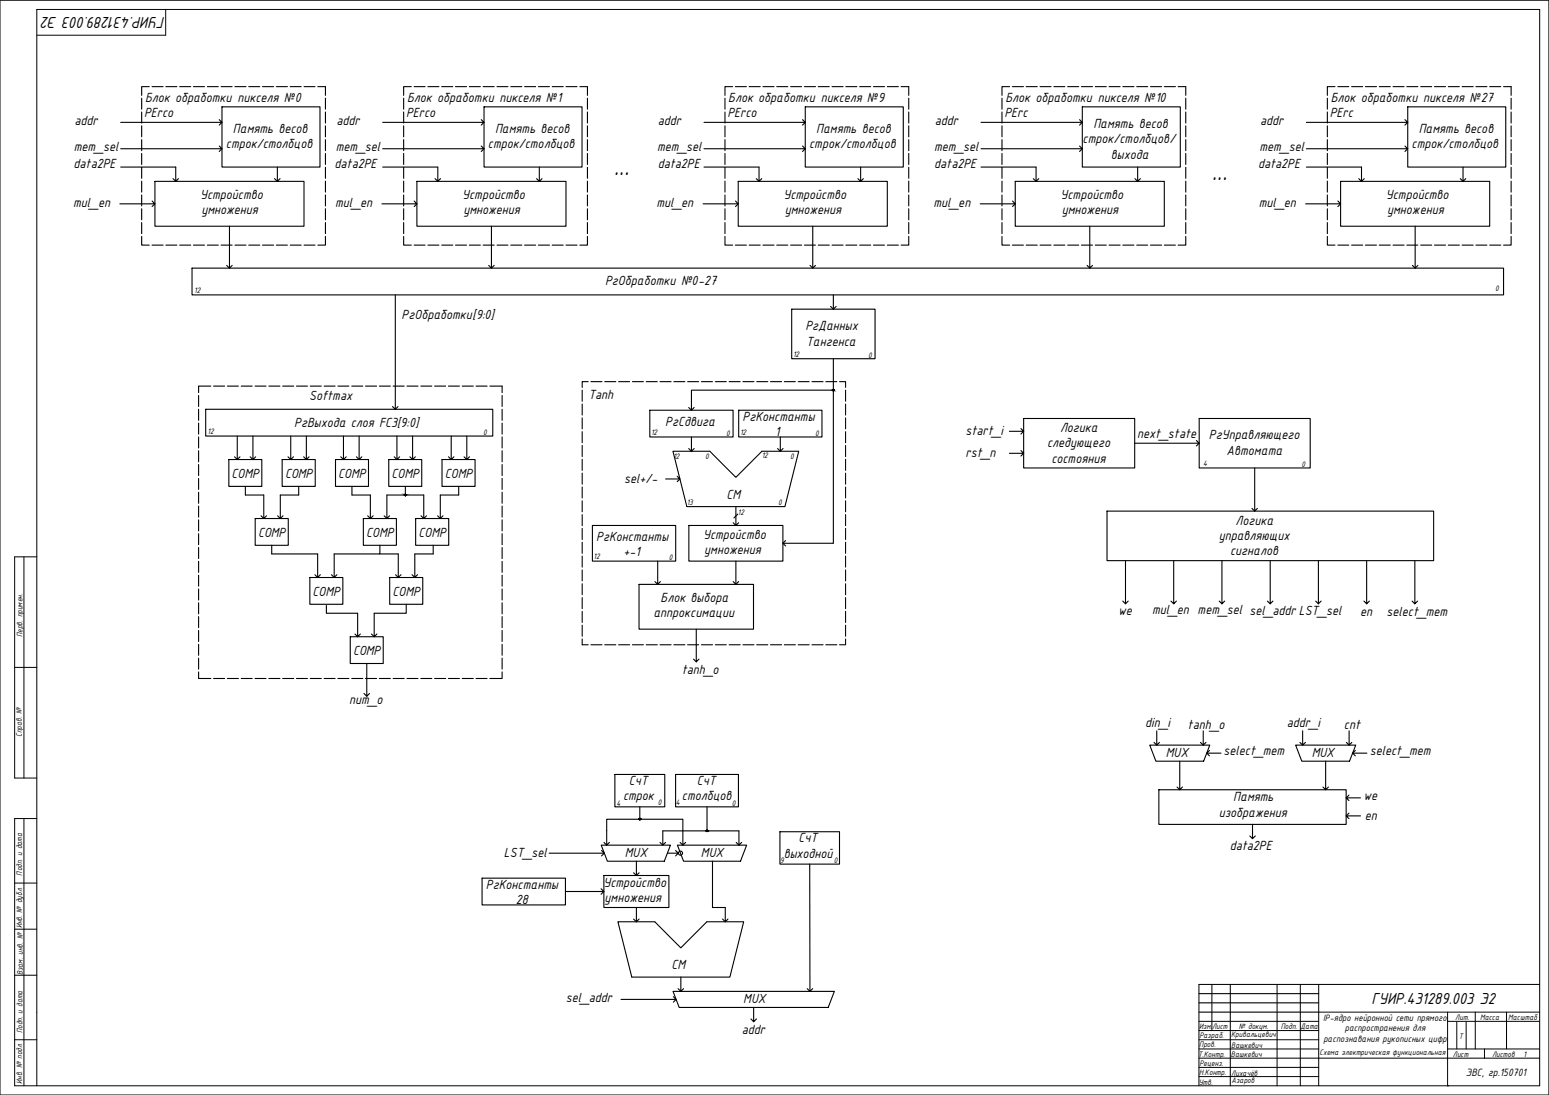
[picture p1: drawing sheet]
<svg xmlns="http://www.w3.org/2000/svg" width="841mm" height="594mm" viewBox="0 0 841 594" stroke-linecap="round" stroke-linejoin="round" font-family="sans-serif">
<!-- layer: KONTUR -->
<path d="M0 0h841v594h-841z" fill="none" stroke="#000" stroke-width=".54"/>
<g fill="none" stroke="#000" stroke-width=".54">
<path d="M90 5v14h-70M13 302v120M20 302h-12v120h12M8 362h12M13 444v145M20 444h-12v145h828v-584h-816v584M8 479h12M8 504h12M8 529h12M658 534v25M668 534v55M693 534v55"/>
<path d="M706 534v55M716 534v55M836 534h-185v55M716 549h120M786 549v40M786 554h50M801 549v20M818 549v20M8 564h12M716 574h120M786 569h50M806 569v5"/>
</g>
<path d="M791 554v15M796 554v15M651 574h65M651 569h65M651 579h65M651 564h65M651 584h65" fill="none" stroke="#000" stroke-width=".54"/>
<!-- layer: 0 -->
<circle cx="786" cy="589" r=".3" fill="#000"/>
<path d="M651 559h65M651 554h65" fill="none" stroke="#000" stroke-width=".54"/>
<g fill="none" stroke="#000" stroke-width=".59">
<path d="M77 53v6M81 47h-4v5M83 47h6M90 47h6M98 47h6M105 47h6M113 47h6M120 47h6M121 58h53v33h-53zM128 47h6M135 47h6M143 47h6"/>
<path d="M150 47h6M158 47h6M165 47h6M173 47h4v5M177 53v6M219 53v6M223 47h-4v5M225 47h6M232 47h6M240 47h6M247 47h6M255 47h6"/>
<path d="M262 47h6M263 58h53v33h-53zM270 47h6M277 47h6M285 47h6M292 47h6M300 47h6M307 47h6M315 47h4v5M319 53v6M394 53v6M398 47h-4v5"/>
<path d="M399 47h6M407 47h6M414 47h6M422 47h6M429 47h6M437 47h6M437 58h53v33h-53zM444 47h6M452 47h6M459 47h6M467 47h6M474 47h6"/>
<path d="M482 47h6M489 47h4v5M493 53v6M544 53v6M548 47h-4v5M550 47h6M557 47h6M565 47h6M572 47h6M580 47h6M587 47h6M588 58h53v33h-53z"/>
<path d="M595 47h6M602 47h6M610 47h6M617 47h6M625 47h6M632 47h6M640 47h4v5M644 53v6M721 53v6M725 47h-4v5M726 47h6M734 47h6"/>
<path d="M741 47h6M749 47h6M756 47h6M764 47h6M764 58h54v33h-54zM771 47h6M779 47h6M786 47h6M794 47h6M801 47h6M809 47h6M816 47h4v5"/>
<path d="M820 53v6M77 61v6M77 68v6M77 76v6M119 65l2 1h-55M119 79l2 2h-55M121 66l-2 2M177 61v6M177 68v6M177 76v6M219 61v6M219 68v6"/>
<path d="M219 76v6M261 65l2 1h-55M261 79l2 2h-55M263 66l-2 2M319 61v6M319 68v6M319 76v6M394 61v6M394 68v6M394 76v6M436 65l1 1h-55M436 79l1 2h-55"/>
<path d="M437 66l-1 2M493 61v6M493 68v6M493 76v6M544 61v6M544 68v6M544 76v6M586 65l2 1h-55M586 79l2 2h-55M588 66l-2 2M644 61v6M644 68v6"/>
<path d="M644 76v6M721 61v6M721 68v6M721 76v6M763 65l1 1h-55M763 79l1 2h-55M764 66l-1 2M820 61v6M820 68v6M820 76v6M66 91h29v7l2-1M77 83v6"/>
<path d="M77 91v6M77 98v6M84 98h81v25h-81zM94 97l1 1M121 81l-2 1M149 97l2 1M151 91v7l1-1M177 83v6M177 91v6M177 98v6M208 91h30v7l1-1M219 83v6"/>
<path d="M219 91v6M219 98v6M226 98h81v25h-81zM236 97l2 1M263 81l-2 1M291 97l2 1M293 91v7l1-1M319 83v6M319 91v6M319 98v6M382 91h30v7l2-1M394 83v6"/>
<path d="M394 91v6M394 98v6M401 98h81v25h-81zM411 97l1 1M437 81l-1 1M466 97l1 1M467 91v7l2-1M493 83v6M493 91v6M493 98v6M533 91h30v7l1-1M544 83v6"/>
<path d="M544 91v6M544 98v6M551 98h81v25h-81zM561 97l2 1M588 81l-2 1M616 97l2 1M618 91v7l1-1M644 83v6M644 91v6M644 98v6M709 91h30v7l2-1M721 83v6"/>
<path d="M721 91v6M721 98v6M728 98h81v25h-81zM738 97l1 1M764 81l-1 1M793 97l1 1M794 91v7l2-1M820 83v6M820 91v6M820 98v6M77 106v6M77 113v6"/>
<path d="M83 109l1 2h-19M84 111l-1 1M177 106v6M177 113v6M219 106v6M219 113v6M225 109l1 2h-19M226 111l-1 1M319 106v6M319 113v6M394 106v6M394 113v6"/>
<path d="M399 109l2 2h-19M401 111l-2 1M493 106v6M493 113v6M544 106v6M544 113v6M550 109l1 2h-19M551 111l-1 1M644 106v6M644 113v6M721 106v6M721 113v6"/>
<path d="M726 109l2 2h-19M728 111l-2 1M820 106v6M820 113v6M77 128v5h4M77 121v6M83 133h6M90 133h6M98 133h6M105 133h6M113 133h6M120 133h6"/>
<path d="M125 123v22l1-1M128 133h6M135 133h6M143 133h6M150 133h6M158 133h6M165 133h6M177 128v5h-4M177 121v6M219 128v5h4M219 121v6M225 133h6"/>
<path d="M232 133h6M240 133h6M247 133h6M255 133h6M262 133h6M267 123v22l1-1M270 133h6M277 133h6M285 133h6M292 133h6M300 133h6M307 133h6"/>
<path d="M319 128v5h-4M319 121v6M394 128v5h4M394 121v6M399 133h6M407 133h6M414 133h6M422 133h6M429 133h6M437 133h6M441 123v22l2-1M444 133h6"/>
<path d="M452 133h6M459 133h6M467 133h6M474 133h6M482 133h6M493 128v5h-4M493 121v6M544 128v5h4M544 121v6M550 133h6M557 133h6M565 133h6"/>
<path d="M572 133h6M580 133h6M587 133h6M592 123v22l1-1M595 133h6M602 133h6M610 133h6M617 133h6M625 133h6M632 133h6M644 128v5h-4M644 121v6"/>
<path d="M721 128v5h4M721 121v6M726 133h6M734 133h6M741 133h6M749 133h6M756 133h6M764 133h6M768 123v22l2-1M771 133h6M779 133h6M786 133h6"/>
<path d="M794 133h6M801 133h6M809 133h6M820 128v5h-4M820 121v6M104 145h712v15h-712zM123 144l2 1M215 160v62l1-1M265 144l2 1M440 144l1 1M452 160v8l2-2M590 144l2 1"/>
<path d="M767 144l1 1M430 168h45v27h-45zM451 166l1 2M452 195v100h-27l2 1M108 215v6M114 209h-6v4M116 209h6M123 209h6M131 209h6M138 209h6M146 209h6M153 209h6"/>
<path d="M161 209h6M168 209h6M176 209h6M183 209h6M191 209h6M198 209h6M206 209h6M213 209h6M221 209h6M228 209h6M236 209h6M243 209h6"/>
<path d="M251 209h6M258 209h6M266 209h7v4M273 215v6M316 212v6M316 219v6M319 207h-3v3M321 207h6M328 207h6M336 207h6M343 207h6M351 207h6"/>
<path d="M358 207h6M366 207h6M373 207h6M381 207h6M388 207h6M396 207h6M403 207h6M411 207h6M418 207h6M426 207h6M433 207h6M441 207h6"/>
<path d="M448 207h6M452 212h-77v11l2-2M456 207h3v3M459 212v6M459 219v6M108 222v6M108 230v6M108 237v6M112 222h156v15h-156zM129 237v12l1-1M137 237v12l2-1M158 237v12l1-1"/>
<path d="M166 237v12l2-1M186 237v12l2-1M195 237v12l1-1M213 221l2 1M216 237v12l1-1M224 237v12l2-1M245 237v12l1-1M253 237v12l2-1M273 222v6M273 230v6M273 237v6M316 227v6"/>
<path d="M316 234v6M353 223h45v14h-45zM374 221l1 2M375 237v8l2-2M401 223h45v14h-45zM424 237v8l1-2M459 227v6M459 234v6M554 233l2 1h-8M556 227h60v27h-60zM556 234l-2 1M650 239l1 1h-35"/>
<path d="M651 227h60v27h-60zM108 245v6M108 252v6M108 260v6M124 249h18v15h-18zM127 248l2 1M136 248l1 1M153 249h18v15h-18zM156 248l2 1M165 248l1 1M182 249h18v15h-18zM185 248l1 1"/>
<path d="M194 248l1 1M211 249h18v15h-18zM214 248l2 1M223 248l1 1M240 249h18v15h-18zM244 248l1 1M252 248l1 1M273 245v6M273 252v6M273 260v6M316 242v6M316 249v6"/>
<path d="M316 257v6M365 245h20l15 14 14-14h20l-8 30h-53zM368 258l1 2h-8M369 260l-1 1M374 243l1 2M422 243l2 2M459 242v6M459 249v6M459 257v6M554 244l2 2h-8M556 246l-2 1M651 240l-1 2"/>
<path d="M681 254v23l2-1M108 267v6M108 275v6M133 264v5h10v12l2-1M142 280l1 1M151 280l1 1M162 264v5h-10v12l2-1M191 264v5h10v12l2-1M200 280l1 1M209 280l1 1M212 280l-2 1v-12h20v12l2-1M220 264v5"/>
<path d="M229 280l1 1M238 280l1 1M249 264v5h-10v12l2-1M273 267v6M273 275v6M316 264v6M316 272v6M316 279v6M400 275v10l1-1M401 279l-3 2M459 264v6M459 272v6"/>
<path d="M459 279v6M601 277h177v27h-177zM680 276l1 1M108 282v6M108 290v6M108 297v6M139 281h18v15h-18zM148 296v5h24v12l2-1M197 281h18v15h-18zM206 296v5h-25v12l2-1M226 281h18v15h-18zM235 296v5h-10v12l2-1"/>
<path d="M273 282v6M273 290v6M273 297v6M316 287v6M316 294v6M322 285h45v19h-45zM374 285h51v19h-51zM398 284l2 1M427 293l-2 2M459 287v6M459 294v6M108 305v6"/>
<path d="M108 312v6M108 320v6M168 313h18v15h-18zM171 312l1 1M180 312l1 1M206 301h10v12l2-1M212 313h18v15h-18zM215 312l1 1M224 312l1 1M273 305v6M273 312v6M273 320v6"/>
<path d="M316 302v6M316 309v6M316 317v6M347 317h62v24h-62zM356 316l1 1M357 304v13l2-1M398 316l2 1 1-1M400 304v13M459 302v6M459 309v6M459 317v6M611 304v24l2-2"/>
<path d="M637 304v24l2-2M663 304v24l2-2M690 304v24l1-2M716 304v24l1-2M742 304v24l2-2M768 304v24l2-2M108 327v6M108 335v6M177 328v5h17v12l2-1M221 328v5h-18v12l2-1M273 327v6M273 335v6"/>
<path d="M316 324v6M316 332v6M316 339v6M459 324v6M459 332v6M459 339v6M610 326l1 2M636 326l1 2M662 326l1 2M688 326l2 2M714 326l2 2M741 326l1 2"/>
<path d="M767 326l1 2M108 342v6M108 350v6M108 357v6M190 345h18v15h-18zM193 344l1 1M199 360v18l2-2M202 344l1 1M273 342v6M273 350v6M273 357v6M316 347v3h3"/>
<path d="M321 350h6M328 350h6M336 350h6M343 350h6M351 350h6M358 350h6M366 350h6M373 350h6M377 358l1 1M378 341v18l2-1M381 350h6M388 350h6"/>
<path d="M396 350h6M403 350h6M411 350h6M418 350h6M426 350h6M433 350h6M441 350h6M448 350h6M459 347v3h-3M108 365v3h6M116 368h6M123 368h6"/>
<path d="M131 368h6M138 368h6M146 368h6M153 368h6M161 368h6M168 368h6M176 368h6M183 368h6M191 368h6M198 376l1 2M198 368h6M206 368h6"/>
<path d="M213 368h6M221 368h6M228 368h6M236 368h6M243 368h6M251 368h6M258 368h6M273 365v3h-7M628 397v7l2-1M653 397v7l2-1M707 397v7l2-1M732 397v7l2-1"/>
<path d="M624 404h33l-4 9h-25zM627 403l1 1M641 413v15l1-1M652 403l1 1M657 407l-2 2M663 409h-8l2 1M703 404h33l-3 9h-26zM706 403l1 1M720 413v15l1-1M731 403l1 1M736 407l-2 2M742 409h-8l2 1"/>
<path d="M334 420h27v18h-27zM347 438v6h-18v15l2-2M367 420h34v18h-34zM384 438v13h-24v8l1-2M629 428h102v19h-102zM639 427l2 1M718 427l2 1M732 431l-1 2M739 433h-8l1 1M326 459h38l-3 8h-31zM328 457l1 2M347 444h24v15l1-2"/>
<path d="M358 457l2 2M368 459h37l-3 8h-31zM369 457l2 2M384 451h17v8l2-2M400 457l1 2M423 451h33v18h-33zM679 454l1 1M680 447v8l2-1M732 441l-1 2M739 443h-8l1 1M262 476h45v15h-45zM327 461l1 2h-30"/>
<path d="M328 475h35v17h-35zM328 463l-1 1M344 474l2 1M346 467v8l1-1M367 461l1 2h-6M368 463l-1 1M387 467v25h7v8l1-1M440 469v69M326 482l2 2h-21M328 484l-2 1M344 499l2 1M346 492v8l1-1"/>
<path d="M392 499l2 1M335 500h21l14 14 14-14h20l-8 30h-53zM365 538h88l-3 9h-81zM368 536l2 2M370 530v8l1-2M438 536l2 2 1-2M651 539h65M366 541l1 1h-30M367 542l-1 2M408 553l1 1M409 547v7l2-1M651 544h65"/>
<path d="M651 549h65"/>
<circle cx="453" cy="212" r=".4"/>
<circle cx="220" cy="269" r=".4"/>
<circle cx="347" cy="444" r=".4"/>
<circle cx="384" cy="451" r=".4"/>
<circle cx="369" cy="463" r="1.1"/>
</g>
<g fill="#000" stroke="#000" stroke-width=".54">
<path d="M452 212h1zM452 211h1zM347 445h1z"/>
<path d="M452 211h1zM452 211h1z"/>
<path d="M452 211h1zM452 211h1z"/>
<path d="M452 211h1zM452 211h1z"/>
<path d="M452 212h1zM452 212h1zM452 212h1z"/>
<path d="M452 211h1zM452 211h1zM452 211h1z"/>
<path d="M452 211l1 1zM452 211l1 1z"/>
<path d="M452 212h1zM452 212h1zM452 212h1zM452 212h1z"/>
<path d="M452 212h1zM452 212h1z"/>
<path d="M452 212h1zM452 212h1z"/>
<path d="M452 212h1zM452 212h1zM452 212h1z"/>
<path d="M452 212h1zM452 212h1z"/>
<path d="M452 212h1zM452 212h1z"/>
<path d="M452 212h1zM452 212h1z"/>
<path d="M452 212h1zM452 212h1zM452 212h1zM452 212h1z"/>
<path d="M452 212h1zM452 212h1z"/>
<path d="M220 268v1zM220 268v1z"/>
<path d="M347 444h1zM347 444h1z"/>
<path d="M347 444h1zM347 444h1z"/>
<path d="M347 445h1zM347 445h1z"/>
<path d="M347 444h1zM347 444h1z"/>
<path d="M347 445h1zM347 445h1z"/>
<path d="M347 444h1zM347 444h1z"/>
<path d="M347 444h1zM347 444h1z"/>
<path d="M347 444l1 1zM347 444l1 1z"/>
<path d="M347 445h1zM347 445h1z"/>
<path d="M347 444h1zM347 444h1z"/>
<path d="M347 444h1zM347 444h1z"/>
<path d="M347 444h1zM347 444h1z"/>
<path d="M384 450v1zM384 450v1z"/>
</g>
<g font-size="15.5">
<text x="333" y="95">...</text>
<text x="658" y="98">...</text>
</g>
<g font-size="9.3">
<text x="90" y="9" transform="rotate(-180 90 9)">ГУИР.431289.003 Э2</text>
<text x="745" y="545">ГУИР.431289.003 Э2</text>
</g>
<g font-size="7.8">
<text x="79" y="55">Блок обработки пикселя №0</text>
<text x="221" y="55">Блок обработки пикселя №1</text>
<text x="395" y="55">Блок обработки пикселя №9</text>
<text x="546" y="55">Блок обработки пикселя №10</text>
<text x="723" y="55">Блок обработки пикселя №27</text>
<text x="78" y="63">PErco</text>
<text x="220" y="63">PErco</text>
<text x="395" y="63">PErco</text>
<text x="545" y="63">PErc</text>
<text x="722" y="63">PErc</text>
<text x="40" y="68">addr</text>
<text x="183" y="68">addr</text>
<text x="357" y="68">addr</text>
<text x="508" y="68">addr</text>
<text x="594" y="69">Память весов</text>
<text x="684" y="68">addr</text>
<text x="126" y="72">Память весов</text>
<text x="269" y="72">Память весов</text>
<text x="443" y="72">Память весов</text>
<text x="588" y="78">строк/столбцов/</text>
<text x="770" y="72">Память весов</text>
<text x="40" y="82">mem_sel</text>
<text x="123" y="80">строк/столбцов</text>
<text x="182" y="82">mem_sel</text>
<text x="265" y="80">строк/столбцов</text>
<text x="357" y="82">mem_sel</text>
<text x="439" y="80">строк/столбцов</text>
<text x="507" y="82">mem_sel</text>
<text x="684" y="82">mem_sel</text>
<text x="766" y="80">строк/столбцов</text>
<text x="603" y="86">выхода</text>
<text x="40" y="91">data2PE</text>
<text x="182" y="91">data2PE</text>
<text x="357" y="91">data2PE</text>
<text x="507" y="91">data2PE</text>
<text x="683" y="91">data2PE</text>
<text x="109" y="108">Устройство</text>
<text x="251" y="108">Устройство</text>
<text x="425" y="108">Устройство</text>
<text x="576" y="108">Устройство</text>
<text x="753" y="108">Устройство</text>
<text x="40" y="112">mul_en</text>
<text x="182" y="112">mul_en</text>
<text x="356" y="112">mul_en</text>
<text x="507" y="112">mul_en</text>
<text x="684" y="112">mul_en</text>
<text x="109" y="116">умножения</text>
<text x="252" y="116">умножения</text>
<text x="426" y="116">умножения</text>
<text x="576" y="116">умножения</text>
<text x="753" y="116">умножения</text>
<text x="329" y="154">РгОбработки №0-27</text>
<text x="218" y="173">РгОбработки[9:0]</text>
<text x="437" y="179">РгДанных</text>
<text x="438" y="187">Тангенса</text>
<text x="168" y="217">Softmax</text>
<text x="319" y="217">Tanh</text>
<text x="160" y="232">РгВыхода слоя FC3[9:0]</text>
<text x="361" y="231">РгСдвига</text>
<text x="403" y="228">РгКонстанты</text>
<text x="421" y="237">1</text>
<text x="524" y="236">start_i</text>
<text x="576" y="234">Логика</text>
<text x="617" y="238">next_state</text>
<text x="656" y="238">РгУправляющего</text>
<text x="568" y="243">следующего</text>
<text x="524" y="248">rst_n</text>
<text x="571" y="251">состояния</text>
<text x="666" y="247">Автомата</text>
<text x="126" y="259">COMP</text>
<text x="155" y="259">COMP</text>
<text x="184" y="259">COMP</text>
<text x="213" y="259">COMP</text>
<text x="242" y="259">COMP</text>
<text x="339" y="262">sel+/-</text>
<text x="394" y="271">СМ</text>
<text x="671" y="285">Логика</text>
<text x="140" y="291">COMP</text>
<text x="199" y="291">COMP</text>
<text x="227" y="291">COMP</text>
<text x="324" y="293">РгКонстанты</text>
<text x="382" y="292">Устройство</text>
<text x="662" y="293">управляющих</text>
<text x="338" y="302">+-1</text>
<text x="382" y="301">умножения</text>
<text x="668" y="301">сигналов</text>
<text x="170" y="323">COMP</text>
<text x="213" y="323">COMP</text>
<text x="359" y="326">Блок выбора</text>
<text x="355" y="335">аппроксимации</text>
<text x="607" y="333">we</text>
<text x="625" y="333">mul_en mem_sel sel_addr LST_sel</text>
<text x="739" y="334">en</text>
<text x="753" y="334">select_mem</text>
<text x="192" y="355">COMP</text>
<text x="370" y="366">tanh_o</text>
<text x="190" y="382">num_o</text>
<text x="622" y="394">din_i</text>
<text x="645" y="395">tanh_o</text>
<text x="699" y="394">addr_i</text>
<text x="730" y="395">cnt</text>
<text x="633" y="411">MUX</text>
<text x="664" y="410">select_mem</text>
<text x="712" y="411">MUX</text>
<text x="744" y="410">select_mem</text>
<text x="341" y="426">СчТ</text>
<text x="378" y="426">СчТ</text>
<text x="338" y="434">строк</text>
<text x="370" y="434">столбцов</text>
<text x="670" y="435">Память</text>
<text x="740" y="434">we</text>
<text x="662" y="443">изображения</text>
<text x="741" y="445">en</text>
<text x="433" y="457">СчТ</text>
<text x="668" y="461">data2PE</text>
<text x="274" y="465">LST_sel</text>
<text x="339" y="465">MUX</text>
<text x="381" y="465">MUX</text>
<text x="426" y="465">выходной</text>
<text x="264" y="482">РгКонстанты</text>
<text x="328" y="481">Устройство</text>
<text x="280" y="491">28</text>
<text x="328" y="489">умножения</text>
<text x="365" y="526">СМ</text>
<text x="307" y="544">sel_addr</text>
<text x="404" y="544">MUX</text>
<text x="403" y="561">addr</text>
</g>
<text font-size="6.2" x="796" y="584">ЭВС, гр.150701</text>
<g font-size="5.4">
<text x="718" y="554">IP-ядро нейронной сети прямого</text>
<text x="730" y="560">распространения для</text>
<text x="719" y="565">распознавания рукописных цифр</text>
</g>
<g font-size="4.7">
<text x="105" y="159">12</text>
<text x="812" y="158">0</text>
<text x="431" y="194">12</text>
<text x="471" y="194">0</text>
<text x="113" y="236">12</text>
<text x="262" y="236">0</text>
<text x="353" y="236">12</text>
<text x="394" y="236">0</text>
<text x="402" y="236">12</text>
<text x="443" y="236">0</text>
<text x="366" y="249">12</text>
<text x="383" y="249">0</text>
<text x="414" y="249">12</text>
<text x="429" y="249">0</text>
<text x="653" y="253">4</text>
<text x="707" y="253">0</text>
<text x="373" y="274">13</text>
<text x="423" y="274">0</text>
<text x="401" y="279">12</text>
<text x="322" y="303">12</text>
<text x="363" y="304">0</text>
<text x="12" y="346" transform="rotate(-90 12 346)">Перв. примен.</text>
<text x="12" y="400" transform="rotate(-90 12 400)">Справ. №</text>
<text x="335" y="437">4</text>
<text x="357" y="437">0</text>
<text x="367" y="437">4</text>
<text x="397" y="437">0</text>
<text x="424" y="468">9</text>
<text x="453" y="468">0</text>
<text x="12" y="475" transform="rotate(-90 12 475)">Подп. и дата</text>
<text x="12" y="504" transform="rotate(-90 12 504)">Инв. № дубл.</text>
<text x="12" y="529" transform="rotate(-90 12 529)">Взам. инв. №</text>
<text x="790" y="553">Лит.</text>
<text x="804" y="553">Масса</text>
<text x="819" y="554">Масштаб</text>
<text x="12" y="561" transform="rotate(-90 12 561)">Подп. и дата</text>
<text x="651" y="558">Изм.</text>
<text x="651" y="563">Разраб.</text>
<text x="658" y="559">Лист</text>
<text x="668" y="563">Кривальцевич</text>
<text x="673" y="558">№ докум.</text>
<text x="695" y="558">Подп.</text>
<text x="706" y="558">Дата</text>
<text x="792" y="564">Т</text>
<text x="651" y="568">Пров.</text>
<text x="668" y="569">Вашкевич</text>
<text x="650" y="573">Т.Контр.</text>
<text x="668" y="574">Вашкевич</text>
<text x="716" y="572">Схема электрическая функциональная</text>
<text x="789" y="573">Лист</text>
<text x="810" y="573">Листов</text>
<text x="827" y="573">1</text>
<text x="651" y="578">Реценз.</text>
<text x="651" y="583">Н.Контр.</text>
<text x="669" y="584">Лихачёв</text>
<text x="669" y="588">Азаров</text>
<text x="12" y="588" transform="rotate(-90 12 588)">Инв. № подл.</text>
<text x="651" y="588">Утв.</text>
</g>
</svg>
